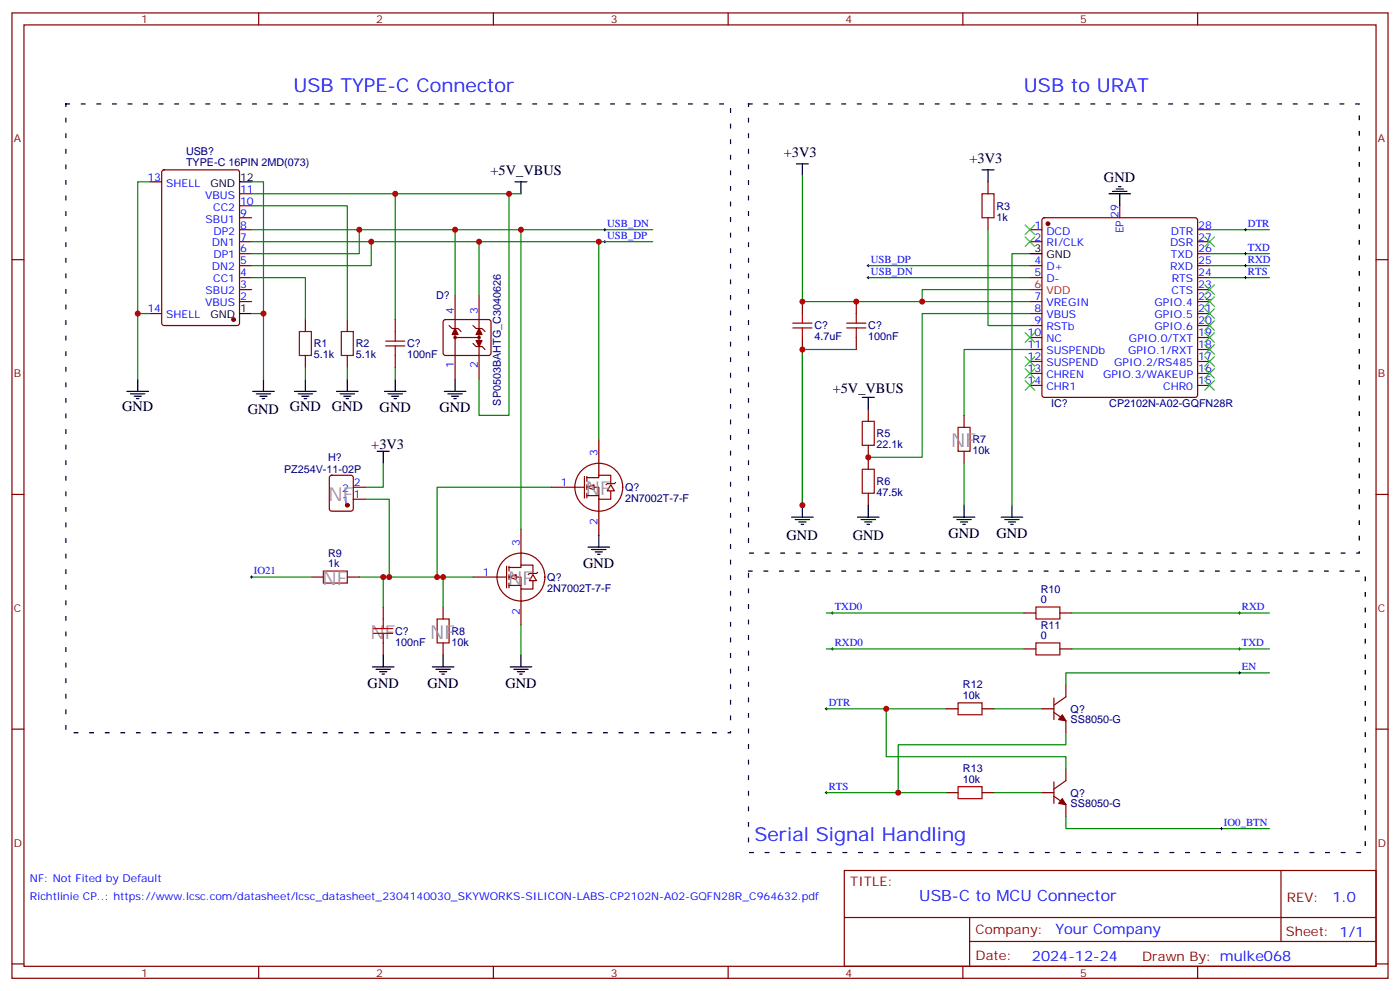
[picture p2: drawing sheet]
<svg xmlns="http://www.w3.org/2000/svg" width="412mm" height="292mm" viewBox="0 0 412 292" stroke-linecap="round" stroke-linejoin="round" font-family="sans-serif">
<g fill="none" stroke="#870000" stroke-width=".35">
<path d="M3.5 3.8h405.4v284.3h-405.4zM7.1 7.3h398.2v277.3h-398.2zM76.2 3.8v3.5M145.3 3.8v3.5M214.5 3.8v3.5M283.6 3.8v3.5M352.8 3.8v3.5M44.1 53.6h3.5M47.9 50.2l.4-.2h21.5l.7 .5 .1 44.7-.5 .6-21.8 .1-.6-.5-.1-44.7zM70.6 57.1h3.5M291 53.6v3.5M3.5 76.5h3.6"/>
<path d="M70.6 78.2h3.5M70.6 74.7h3.5M70.6 71.2h3.5M70.6 67.7h3.5M70.6 64.1h3.5M70.6 60.6h3.5M291 64.1v3.6M303.4 78.2h3.5M303.4 71.2h3.5M303.4 67.7h3.5M307.2 64.3l.4-.2h44.5l.5 .2 .2 .5v51.5l-.3 .5-.4 .3h-44.5l-.5-.3-.2-.5v-51.5zM329.8 60.6v3.5"/>
<path d="M352.8 78.2h3.5M352.8 74.7h3.5M352.8 71.2h3.5M352.8 67.7h3.5M405.3 76.5h3.6M44.1 92.4h3.5M70.6 88.8h3.5M70.6 85.3h3.5M70.6 81.8h3.5M90 94.1v3.5M102.3 94.1v3.5M132.3 95.9l.9 .9h1.7l.9 .8"/>
<path d="M134.1 99.4h7M134.1 94.1v2.7M134.1 98.5v6.2M139.3 95.9l.9 .9h1.8l.9 .8M141.1 94.1v2.7M141.1 98.5v1.8M303.4 88.8h3.5M303.4 81.8h3.5M303.4 92.4h3.5M303.4 95.9h3.5M303.4 99.4h3.5M352.8 88.8h3.5"/>
<path d="M352.8 85.3h3.5M352.8 81.8h3.5M352.8 92.4h3.5M352.8 95.9h3.5M352.8 99.4h3.5M90 104.7v3.5M102.3 104.7v3.5M139.3 101.2l.9 .9h1.8l.9 .8M141.1 102.1v2.6M303.4 102.9h3.5M303.4 106.5h3.5M303.4 110h3.5"/>
<path d="M303.4 113.5h3.5M352.8 102.9h3.5M352.8 106.5h3.5M352.8 110h3.5M352.8 113.5h3.5M3.5 145.6h3.6M405.3 145.6h3.6M3.5 214.8h3.6M405.3 214.8h3.6M248.7 256.4h156.6v28.2h-156.6zM377.3 256.4v20.9M248.7 270.2h156.5"/>
<path d="M285.6 277.3h119.6M285.6 270.2v14.2M3.5 283.9h3.6M76.2 284.6v3.5M145.3 284.6v3.5M214.5 284.6v3.5M283.6 284.6v3.5M352.8 284.6v3.5M405.3 283.9h3.6"/>
</g>
<g fill="#870000" stroke="#870000" stroke-width=".35">
<circle cx="68.8" cy="94.1" r=".53"/>
<circle cx="308.7" cy="65.9" r=".53"/>
</g>
<g fill="none" stroke="#000" stroke-width=".35">
<path d="M70.6 53.6h3.5M234.6 48.3h3.5M236.4 48.3v3.5M326.7 57.1h6.3M327.7 56.4h4.3M328.8 55.7h2.1M329.5 55h.7M329.8 57.1v3.5M303.4 74.7h3.5M70.6 92.4h3.5M37.4 115.3h6.3M38.5 116h4.2"/>
<path d="M39.5 116.7h2.1M40.2 117.4h.7M40.6 111.8v3.5M74.4 115.3h6.4M75.5 116h4.2M76.6 116.7h2.1M77.3 117.4h.7M77.6 111.8v3.5M86.8 115.3h6.3M87.8 116h4.3M88.9 116.7h2.1M89.6 117.4h.7"/>
<path d="M90 111.8v3.5M99.1 115.3h6.4M100.2 116h4.2M101.2 116.7h2.2M102 117.4h.7M102.3 111.8v3.5M233.2 152.3h6.3M234.2 153h4.3M235.3 153.7h2.1M236 154.4h.7M236.4 148.8v3.5M294.9 152.3h6.4"/>
<path d="M296 153h4.2M297 153.7h2.2M297.7 154.4h.7M298.1 148.8v3.5"/>
</g>
<path d="M44.1 53.6h-3.5v58.2M74.1 53.6h3.5v58.2M74.1 60.6h28.2v33.5M105.8 67.7v7h-31.7M109.4 71.2v7h-35.3M303.4 74.7h-5.3v74.1M40.6 92.4h3.5M74.1 81.8h15.9v12.3M74.1 92.4h3.5M90 108.2v3.6M102.3 108.2v3.6M252.2 102.9h-15.8v45.9" fill="none" stroke="#008700" stroke-width=".35"/>
<path d="M303.4 85.3h3.5" fill="none" stroke="#f00" stroke-width=".35"/>
<path d="M289.3 57.1h3.5v7h-3.5zM88.2 97.6h3.5v7.1h-3.5zM100.5 97.6h3.6v7.1h-3.6z" fill="none" stroke="#a10000" stroke-width=".35"/>
<g fill="#850000" stroke="#870000" stroke-width=".35">
<path d="M134.1 96.8l.8 1.7h-1.7z"/>
<path d="M141.1 96.8l.9 1.7h-1.8z"/>
<path d="M140.2 100.3h1.8l-.9 1.8z"/>
</g>
<path d="M130.8 94.3l.4-.2h12.7l.5 .2 .2 .5v9.5l-.7 .4-12.9-.1-.5-.6v-9.2z" fill="none" stroke="#870000" stroke-width=".35"/>
<g fill="#850000" stroke="#870000" stroke-width=".35">
<circle cx="134.1" cy="99.4" r=".35"/>
<circle cx="141.1" cy="99.4" r=".35"/>
</g>
<g fill="none" stroke="#870000" stroke-width=".35">
<path d="M134.1 87.1v7M141.1 87.1v7M134.1 104.7v7.1M141.1 104.7v7.1M176.4 129.4v10.6M255.8 120.6v3.5M255.8 131.2v7M284 122.3v3.6M284 132.9v3.6M162.3 143.5h9.9M172.2 140.3v6.4M172.9 140.7h3.5v-.7h3.5v2.5"/>
<path d="M172.9 143.5h3.5v3.5h3.5v-2.4M172.9 146h3.5M172.9 140.3v1.4M172.9 142.8v1.4M172.9 145.3v1.4M176.4 147v10.6M255.8 145.3v3.5"/>
<circle cx="176.4" cy="143.5" r="7.1"/>
</g>
<g fill="none" stroke="#000" stroke-width=".35">
<path d="M151.7 53.6h3.5M153.5 53.6v3.5M289.3 50h3.5M291 50v3.6M130.9 115.3h6.3M131.9 116h4.3M133 116.7h2.1M133.7 117.4h.7M134.1 111.8v3.5M254 117.1h3.5M255.8 117.1v3.5M252.6 152.3h6.3"/>
<path d="M253.6 153h4.3M254.7 153.7h2.1M255.4 154.4h.7M255.8 148.8v3.5M280.8 152.3h6.4M281.9 153h4.2M282.9 153.7h2.1M283.6 154.4h.7M284 148.8v3.5"/>
</g>
<g fill="none" stroke="#008700" stroke-width=".35">
<path d="M74.1 57.1h79.4M116.4 57.1v37M236.4 51.8v37h67M74.1 67.7h118.2M74.1 71.2h118.2M134.1 67.7v19.4M141.1 71.2v15.9M255.8 78.2h47.6M291 67.7v28.2h12.4M356.3 67.7h17.6M356.3 74.7h17.6M356.3 78.2h17.6"/>
<path d="M255.8 81.8h47.6M303.4 85.3h-31.8v3.5M303.4 92.4h-31.8v42.3h-15.8M356.3 81.8h17.6M236.4 102.9v45.9M303.4 102.9h-19.4v19.4M284 136.5v12.3"/>
</g>
<g fill="none" stroke="#3c3" stroke-width=".35">
<path d="M302 66.3l2.8 2.8M302 69.8l2.8 2.8M304.8 66.3l-2.8 2.8M304.8 69.8l-2.8 2.8M354.9 69.8l2.8 2.8M357.7 69.8l-2.8 2.8M302 98l2.8 2.8M304.8 98l-2.8 2.8M354.9 98l2.8 2.8M354.9 94.5l2.8 2.8M354.9 90.9l2.8 2.9M354.9 87.4l2.8 2.8"/>
<path d="M354.9 83.9l2.8 2.8M357.7 98l-2.8 2.8M357.7 94.5l-2.8 2.8M357.7 90.9l-2.8 2.9M357.7 87.4l-2.8 2.8M357.7 83.9l-2.8 2.8M302 105.1l2.8 2.8M302 108.6l2.8 2.8M302 112.1l2.8 2.8M304.8 105.1l-2.8 2.8M304.8 108.6l-2.8 2.8M304.8 112.1l-2.8 2.8"/>
<path d="M354.9 112.1l2.8 2.8M354.9 108.6l2.8 2.8M354.9 105.1l2.8 2.8M354.9 101.5l2.8 2.9M357.7 112.1l-2.8 2.8M357.7 108.6l-2.8 2.8M357.7 105.1l-2.8 2.8M357.7 101.5l-2.8 2.9"/>
</g>
<g fill="none" stroke="#000" stroke-width=".29">
<path d="M177.8 67.7h.7M177.8 71.2h.7M178.2 67.3v.7M178.2 70.8v.7M255.4 78.2h.7M255.8 77.9v.7M366.5 67.7h.7M366.5 74.7h.7M366.5 78.2h.7M366.9 67.3v.7M366.9 74.4v.7M366.9 77.9v.7"/>
<path d="M255.4 81.8h.7M255.8 81.4v.7M366.5 81.8h.7M366.9 81.4v.7"/>
</g>
<path d="M254 124.1h3.5v7.1h-3.5zM254 138.2h3.5v7.1h-3.5zM282.2 125.9h3.6v7h-3.6z" fill="none" stroke="#a10000" stroke-width=".35"/>
<g fill="#fff" stroke="#870000" stroke-width=".35">
<path d="M172.9 143.5l2.1-.7v1.4z"/>
<path d="M179.9 142.8l1.1 1.8h-2.1z"/>
</g>
<g fill="none" stroke="#870000" stroke-width=".35">
<path d="M153.5 155.9v10.5M181.3 142.1l-.3 .4h-2.1l-.4 .3M139.3 170h9.9M149.2 166.8v6.3M149.9 167.1h3.6v-.7h3.5v2.5M149.9 170h3.6v3.5h3.5v-2.5M149.9 172.4h3.6M149.9 166.8v1.4M149.9 169.3v1.4M149.9 171.7v1.4M153.5 173.5v10.6"/>
<circle cx="153.5" cy="170" r="7.1"/>
</g>
<g fill="#fff" stroke="#870000" stroke-width=".35">
<path d="M149.9 170l2.1-.7v1.4z"/>
<path d="M157 169.3l1 1.7h-2.1z"/>
</g>
<g fill="none" stroke="#870000" stroke-width=".35">
<path d="M116.4 94.1v3.5M236.4 88.8v3.6M236.4 99.4v3.5M252.2 88.8v3.6M252.2 99.4v3.5M116.4 104.7v3.5M97.2 140.2l.5-.2h5.7l.6 .4 .1 9.5-.5 .6-5.9 .1-.6-.5-.1-9.4zM104.1 147h3.5M104.1 143.5h3.5M91.7 170h3.5M102.3 170h3.5M112.9 178.8v3.5"/>
<path d="M130.5 178.8v3.5M158.4 168.6l-.4 .3h-2.1l-.3 .4M112.9 189.4v3.5M130.5 189.4v3.5M301.6 180.6h3.6M301.6 191.1h3.6M312.2 180.6h3.5M312.2 191.1h3.5M278.7 208.8h3.5M289.3 208.8h3.5M306.9 208.8h3.5M310.4 209.8l3.6 2.5v3.5"/>
<path d="M310.4 205.6v6.3M314 201.7v3.5l-3.6 2.5M278.7 233.5h3.5M289.3 233.5h3.5M306.9 233.5h3.5M310.4 234.5l3.6 2.5v3.5M310.4 230.3v6.3M314 226.4v3.5l-3.6 2.5"/>
</g>
<g fill="none" stroke="#000" stroke-width=".35">
<path d="M113.2 115.3h6.4M114.3 116h4.2M115.4 116.7h2.1M116.1 117.4h.7M116.4 111.8v3.5M111.1 132.9h3.6M112.9 132.9v3.6M176.4 157.6v3.5M173.2 161.1h6.4M174.3 161.9h4.2M175.3 162.6h2.1M176 163.3h.7"/>
<path d="M109.7 196.4h6.4M110.8 197.1h4.2M111.8 197.8h2.1M112.5 198.5h.7M112.9 192.9v3.5M127.4 196.4h6.3M128.4 197.1h4.2M129.5 197.8h2.1M130.2 198.5h.7M130.5 192.9v3.5M150.3 196.4h6.3M151.3 197.1h4.3"/>
<path d="M152.4 197.8h2.1M153.1 198.5h.7M153.5 192.9v3.5"/>
</g>
<g fill="none" stroke="#008700" stroke-width=".35">
<path d="M149.9 57.1v65.2h-8.8v-10.5M153.5 67.7v88.2M176.4 71.2v58.2M116.4 108.2v3.6M112.9 136.5v7h-5.3M107.6 147h7.1v23M162.3 143.5h-33.5v26.5M74.1 170h17.6M105.8 170h33.5M112.9 170v8.8M130.5 170v8.8M153.5 184.1v8.8"/>
<path d="M243.4 180.6h58.2M243.4 191.1h58.2M315.7 180.6h58.2M315.7 191.1h58.2M373.9 198.2h-59.9v3.5M243.4 208.8h35.3M261.1 208.8v14.1h52.9v3.5M292.8 208.8h14.1M314 215.8v3.6h-49.4v14.1M243.4 233.5h35.3M292.8 233.5h14.1M314 240.5v3.6h59.9"/>
</g>
<g fill="none" stroke="#a10000" stroke-width=".35">
<path d="M116.4 97.6v2.9M233.5 95.2h5.7M233.5 96.6h5.7M236.4 92.4v2.8M236.4 96.6v2.8M249.4 95.2h5.7M249.4 96.6h5.7M252.2 92.4v2.8M252.2 96.6v2.8M113.6 100.5h5.6M113.6 101.9h5.6M116.4 101.9v2.8"/>
<path d="M95.2 168.2h7.1v3.5h-7.1zM305.2 178.8h7v3.5h-7zM110.1 185.1h5.6M110.1 186.5h5.6M112.9 182.3v2.8M112.9 186.5v2.9M128.8 182.3h3.5v7.1h-3.5zM305.2 189.4h7v3.5h-7zM282.2 207h7.1v3.5h-7.1zM282.2 231.7h7.1v3.5h-7.1z"/>
</g>
<g fill="none" stroke="#000" stroke-width=".29">
<path d="M73.7 170h.7M74.1 169.6v.7M244.8 180.6h.7M244.8 191.1h.7M245.2 180.2v.7M245.2 190.8v.7M364.8 180.6h.7M364.8 191.1h.7M364.8 198.2h.7M365.1 180.2v.7M365.1 190.8v.7M365.1 197.8v.7"/>
<path d="M243.1 208.8h.7M243.4 208.4v.7M243.1 233.5h.7M243.4 233.1v.7M359.5 244.1h.7M359.8 243.7v.7"/>
</g>
<g fill="#870000" stroke="#870000" stroke-width=".35">
<path d="M312.9 210.5l1.1 1.8-2.1-.4z"/>
<path d="M312.9 235.2l1.1 1.8-2.1-.4z"/>
<circle cx="102.3" cy="148.8" r=".53"/>
</g>
<path d="M19.4 30.6h195.8v185.2h-195.8zM220.5 30.6h179.9v132.3h-179.9zM220.5 168.2h181.7v82.9h-181.7z" fill="none" stroke="#000" stroke-width=".35" stroke-dasharray="1.1 3.5"/>
<g fill="#c00">
<circle cx="40.6" cy="92.4" r=".88"/>
<circle cx="77.6" cy="92.4" r=".88"/>
<circle cx="116.4" cy="57.1" r=".88"/>
<circle cx="141.1" cy="71.2" r=".88"/>
<circle cx="134.1" cy="67.7" r=".88"/>
<circle cx="236.4" cy="102.9" r=".88"/>
<circle cx="271.6" cy="88.8" r=".88"/>
<circle cx="255.8" cy="134.7" r=".88"/>
<circle cx="236.4" cy="148.8" r=".88"/>
<circle cx="109.4" cy="71.2" r=".88"/>
<circle cx="105.8" cy="67.7" r=".88"/>
<circle cx="176.4" cy="71.2" r=".88"/>
<circle cx="153.5" cy="67.7" r=".88"/>
<circle cx="112.9" cy="170" r=".88"/>
<circle cx="130.5" cy="170" r=".88"/>
<circle cx="261.1" cy="208.8" r=".88"/>
<circle cx="264.6" cy="233.5" r=".88"/>
<circle cx="252.2" cy="88.8" r=".88"/>
<circle cx="236.4" cy="88.8" r=".88"/>
<circle cx="114.7" cy="170" r=".88"/>
<circle cx="128.8" cy="170" r=".88"/>
<circle cx="149.9" cy="57.1" r=".88"/>
</g>
<g font-size="5.6" fill="#00f">
<text x="86.4" y="27.1">USB TYPE-C Connector</text>
<text x="301.6" y="27.1">USB to URAT</text>
<text x="222.2" y="247.6">Serial Signal Handling</text>
</g>
<g font-size="5.6" fill="#999">
<text x="280.2" y="131.7">NF</text>
<text x="96.8" y="147.6">NF</text>
<text x="172.6" y="145.8">NF</text>
<text x="95" y="172.3">NF</text>
<text x="149.7" y="172.3">NF</text>
<text x="109.1" y="188.1">NF</text>
<text x="126.7" y="188.1">NF</text>
</g>
<text font-size="4.6" fill="#00f" x="270.8" y="265.4">USB-C to MCU Connector</text>
<g font-size="4.2">
<text x="230.9" y="46.1">+3V3</text>
<text x="285.6" y="47.9">+3V3</text>
<text x="144.5" y="51.5">+5V_VBUS</text>
<text x="325.2" y="53.7">GND</text>
<text x="245.3" y="115.9">+5V_VBUS</text>
<text x="36" y="120.9">GND</text>
<text x="73" y="122">GND</text>
<text x="85.4" y="120.9">GND</text>
<text x="97.7" y="120.9">GND</text>
<text x="111.8" y="121.4">GND</text>
<text x="129.5" y="121.4">GND</text>
<text x="109.4" y="132.2">+3V3</text>
<text x="231.7" y="159">GND</text>
<text x="251.2" y="159">GND</text>
<text x="279.4" y="158.4">GND</text>
<text x="293.5" y="158.4">GND</text>
<text x="171.8" y="167.2">GND</text>
<text x="108.3" y="202.5">GND</text>
<text x="125.9" y="202.5">GND</text>
<text x="148.9" y="202.5">GND</text>
</g>
<g font-size="4.2" fill="#00f">
<text x="392.5" y="265.7">1.0</text>
<text x="310.9" y="275.2">Your Company</text>
<text x="304" y="283">2024-12-24</text>
</g>
<g font-size="3.9" fill="#800">
<text x="250.5" y="261">TITLE:</text>
<text x="379.1" y="265.7">REV:</text>
<text x="287.4" y="275.2">Company:</text>
<text x="378.7" y="275.8">Sheet: 1/1</text>
<text x="287.4" y="282.9">Date:</text>
<text x="336.4" y="282.9">Drawn By: mulke068</text>
</g>
<g font-size="3.2" fill="#800">
<text x="41.6" y="6.8">1</text>
<text x="110.8" y="6.8">2</text>
<text x="179.9" y="6.8">3</text>
<text x="249.1" y="6.8">4</text>
<text x="318.2" y="6.8">5</text>
<text x="4.1" y="41.9">A</text>
<text x="405.9" y="41.9">A</text>
<text x="4.1" y="111.1">B</text>
<text x="405.9" y="111.1">B</text>
<text x="4.1" y="180.2">C</text>
<text x="405.9" y="180.2">C</text>
<text x="4.1" y="249.3">D</text>
<text x="405.9" y="249.3">D</text>
<text x="41.6" y="287.6">1</text>
<text x="110.8" y="287.6">2</text>
<text x="179.9" y="287.6">3</text>
<text x="249.1" y="287.6">4</text>
<text x="318.2" y="287.6">5</text>
</g>
<g font-size="3.2" fill="#000080">
<text x="54.8" y="45.8">USB?</text>
<text x="54.8" y="49">TYPE-C 16PIN 2MD(073)</text>
<text x="293.5" y="65">1k</text>
<text x="293.5" y="61.7">R3</text>
<text x="128.4" y="88.2">D?</text>
<text x="239.9" y="100.2">4.7uF</text>
<text x="239.9" y="97">C?</text>
<text x="255.8" y="100.2">100nF</text>
<text x="255.8" y="97">C?</text>
<text x="92.4" y="105.5">5.1k</text>
<text x="92.4" y="102.3">R1</text>
<text x="104.8" y="105.5">5.1k</text>
<text x="104.8" y="102.3">R2</text>
<text x="119.9" y="105.5">100nF</text>
<text x="119.9" y="102.3">C?</text>
<text x="147.6" y="119.5" transform="rotate(-90 147.6 119.5)">SP0503BAHTG_C3040626</text>
<text x="309.6" y="120">IC?</text>
<text x="326.7" y="120">CP2102N-A02-GQFN28R</text>
<text x="258.2" y="132">22.1k</text>
<text x="258.2" y="128.8">R5</text>
<text x="286.5" y="130.5">R7</text>
<text x="96.7" y="135.8">H?</text>
<text x="286.5" y="133.7">10k</text>
<text x="83.7" y="139.3">PZ254V-11-02P</text>
<text x="258.2" y="142.9">R6</text>
<text x="184.1" y="147.9">2N7002T-7-F</text>
<text x="184.1" y="144.6">Q?</text>
<text x="258.2" y="146.1">47.5k</text>
<text x="96.7" y="167.1">1k</text>
<text x="96.7" y="164">R9</text>
<text x="161.2" y="171.1">Q?</text>
<text x="161.2" y="174.3">2N7002T-7-F</text>
<text x="306.6" y="177.7">0</text>
<text x="306.6" y="174.6">R10</text>
<text x="306.6" y="185.2">R11</text>
<text x="116.4" y="190.2">100nF</text>
<text x="116.4" y="187">C?</text>
<text x="133" y="190.2">10k</text>
<text x="133" y="187">R8</text>
<text x="306.6" y="188.3">0</text>
<text x="283.6" y="202.8">R12</text>
<text x="283.6" y="206">10k</text>
<text x="315.4" y="209.9">Q?</text>
<text x="315.4" y="213.1">SS8050-G</text>
<text x="283.6" y="227.5">R13</text>
<text x="283.6" y="230.6">10k</text>
<text x="315.4" y="237.8">SS8050-G</text>
<text x="315.4" y="234.6">Q?</text>
</g>
<g font-size="3.2" fill="#00f">
<text x="43.4" y="53.2">13</text>
<text x="48.9" y="55">SHELL</text>
<text x="60.4" y="58.5">VBUS</text>
<text x="70.7" y="56.7">11</text>
<text x="60.6" y="65.5">SBU1</text>
<text x="62.8" y="62">CC2</text>
<text x="70.7" y="63.8">9</text>
<text x="70.7" y="60.3">10</text>
<text x="329.5" y="64.1" transform="rotate(-90 329.5 64.1)">29</text>
<text x="62.9" y="69.1">DP2</text>
<text x="70.7" y="70.8">7</text>
<text x="70.7" y="67.3">8</text>
<text x="178.9" y="66.8">USB_DN</text>
<text x="178.9" y="70.3">USB_DP</text>
<text x="304.7" y="67.3">1</text>
<text x="304.7" y="70.8">2</text>
<text x="308.2" y="69.1">DCD</text>
<text x="330.9" y="68.8" transform="rotate(-90 330.9 68.8)">EP</text>
<text x="344.9" y="69.1">DTR</text>
<text x="353" y="70.8">27</text>
<text x="353" y="67.3">28</text>
<text x="367.6" y="66.8">DTR</text>
<text x="62.4" y="72.6">DN1</text>
<text x="62.9" y="76.1">DP1</text>
<text x="70.7" y="77.9">5</text>
<text x="70.7" y="74.4">6</text>
<text x="256.5" y="77.4">USB_DP</text>
<text x="304.7" y="77.9">4</text>
<text x="308.2" y="72.6">RI/CLK</text>
<text x="344.7" y="72.6">DSR</text>
<text x="344.9" y="76.1">TXD</text>
<text x="353" y="77.9">25</text>
<text x="353" y="74.4">26</text>
<text x="367.6" y="73.8">TXD</text>
<text x="367.6" y="77.4">RXD</text>
<text x="62.4" y="79.7">DN2</text>
<text x="62.8" y="83.2">CC1</text>
<text x="70.7" y="81.4">4</text>
<text x="256.5" y="80.9">USB_DN</text>
<text x="304.7" y="81.4">5</text>
<text x="308.2" y="79.7">D+</text>
<text x="308.2" y="83.2">D-</text>
<text x="344.6" y="79.7">RXD</text>
<text x="345.1" y="83.2">RTS</text>
<text x="353" y="81.4">24</text>
<text x="367.6" y="80.9">RTS</text>
<text x="60.6" y="86.7">SBU2</text>
<text x="70.7" y="88.5">2</text>
<text x="70.7" y="84.9">3</text>
<text x="304.7" y="88.5">7</text>
<text x="345.1" y="86.7">CTS</text>
<text x="353" y="88.5">22</text>
<text x="353" y="84.9">23</text>
<text x="43.4" y="92">14</text>
<text x="48.9" y="93.8">SHELL</text>
<text x="60.4" y="90.2">VBUS</text>
<text x="133.7" y="92.4" transform="rotate(-90 133.7 92.4)">4</text>
<text x="140.8" y="92.4" transform="rotate(-90 140.8 92.4)">3</text>
<text x="304.7" y="92">8</text>
<text x="304.7" y="95.5">9</text>
<text x="308.2" y="90.2">VREGIN</text>
<text x="308.2" y="93.8">VBUS</text>
<text x="340.1" y="93.8">GPIO.5</text>
<text x="340.1" y="90.2">GPIO.4</text>
<text x="353" y="95.5">20</text>
<text x="353" y="92">21</text>
<text x="302.7" y="99.1">10</text>
<text x="308.2" y="97.3">RSTb</text>
<text x="308.2" y="100.8">NC</text>
<text x="332.6" y="100.8">GPIO.0/TXT</text>
<text x="340.1" y="97.3">GPIO.6</text>
<text x="353" y="99.1">19</text>
<text x="302.7" y="102.6">11</text>
<text x="302.7" y="106.1">12</text>
<text x="308.2" y="104.4">SUSPENDb</text>
<text x="308.2" y="107.9">SUSPEND</text>
<text x="328.2" y="107.9">GPIO.2/RS485</text>
<text x="332.3" y="104.4">GPIO.1/RXT</text>
<text x="353" y="106.1">17</text>
<text x="353" y="102.6">18</text>
<text x="133.7" y="108.5" transform="rotate(-90 133.7 108.5)">1</text>
<text x="140.8" y="108.5" transform="rotate(-90 140.8 108.5)">2</text>
<text x="302.7" y="109.6">13</text>
<text x="302.7" y="113.2">14</text>
<text x="308.2" y="111.4">CHREN</text>
<text x="324.9" y="111.4">GPIO.3/WAKEUP</text>
<text x="353" y="113.2">15</text>
<text x="353" y="109.6">16</text>
<text x="308.2" y="114.9">CHR1</text>
<text x="342.6" y="114.9">CHR0</text>
<text x="176" y="134.3" transform="rotate(-90 176 134.3)">3</text>
<text x="104.2" y="143.2">2</text>
<text x="165.2" y="143.2">1</text>
<text x="100.7" y="148.4">1</text>
<text x="100.7" y="144.9">2</text>
<text x="104.2" y="146.7">1</text>
<text x="176" y="154.7" transform="rotate(-90 176 154.7)">2</text>
<text x="153.1" y="160.8" transform="rotate(-90 153.1 160.8)">3</text>
<text x="74.8" y="169.1">IO21</text>
<text x="142.3" y="169.6">1</text>
<text x="245.9" y="179.7">TXD0</text>
<text x="365.8" y="179.7">RXD</text>
<text x="153.1" y="181.2" transform="rotate(-90 153.1 181.2)">2</text>
<text x="245.9" y="190.3">RXD0</text>
<text x="365.8" y="190.3">TXD</text>
<text x="365.8" y="197.3">EN</text>
<text x="244.1" y="207.9">DTR</text>
<text x="244.1" y="232.6">RTS</text>
<text x="360.5" y="243.2">IO0_BTN</text>
<text x="8.8" y="259.9">NF: Not Fited by Default</text>
<text x="8.8" y="265.2">Richtlinie CP..: https://www.lcsc.com/datasheet/lcsc_datasheet_2304140030_SKYWORKS-SILICON-LABS-CP2102N-A02-GQFN28R_C964632.pdf</text>
</g>
<g font-size="3.2">
<text x="70.7" y="53.2">12</text>
<text x="62" y="55">GND</text>
<text x="304.7" y="74.4">3</text>
<text x="308.2" y="76.1">GND</text>
<text x="62" y="93.8">GND</text>
<text x="70.7" y="92">1</text>
</g>
<g font-size="3.2" fill="#f00">
<text x="304.7" y="84.9">6</text>
<text x="308.2" y="86.7">VDD</text>
</g>
</svg>
